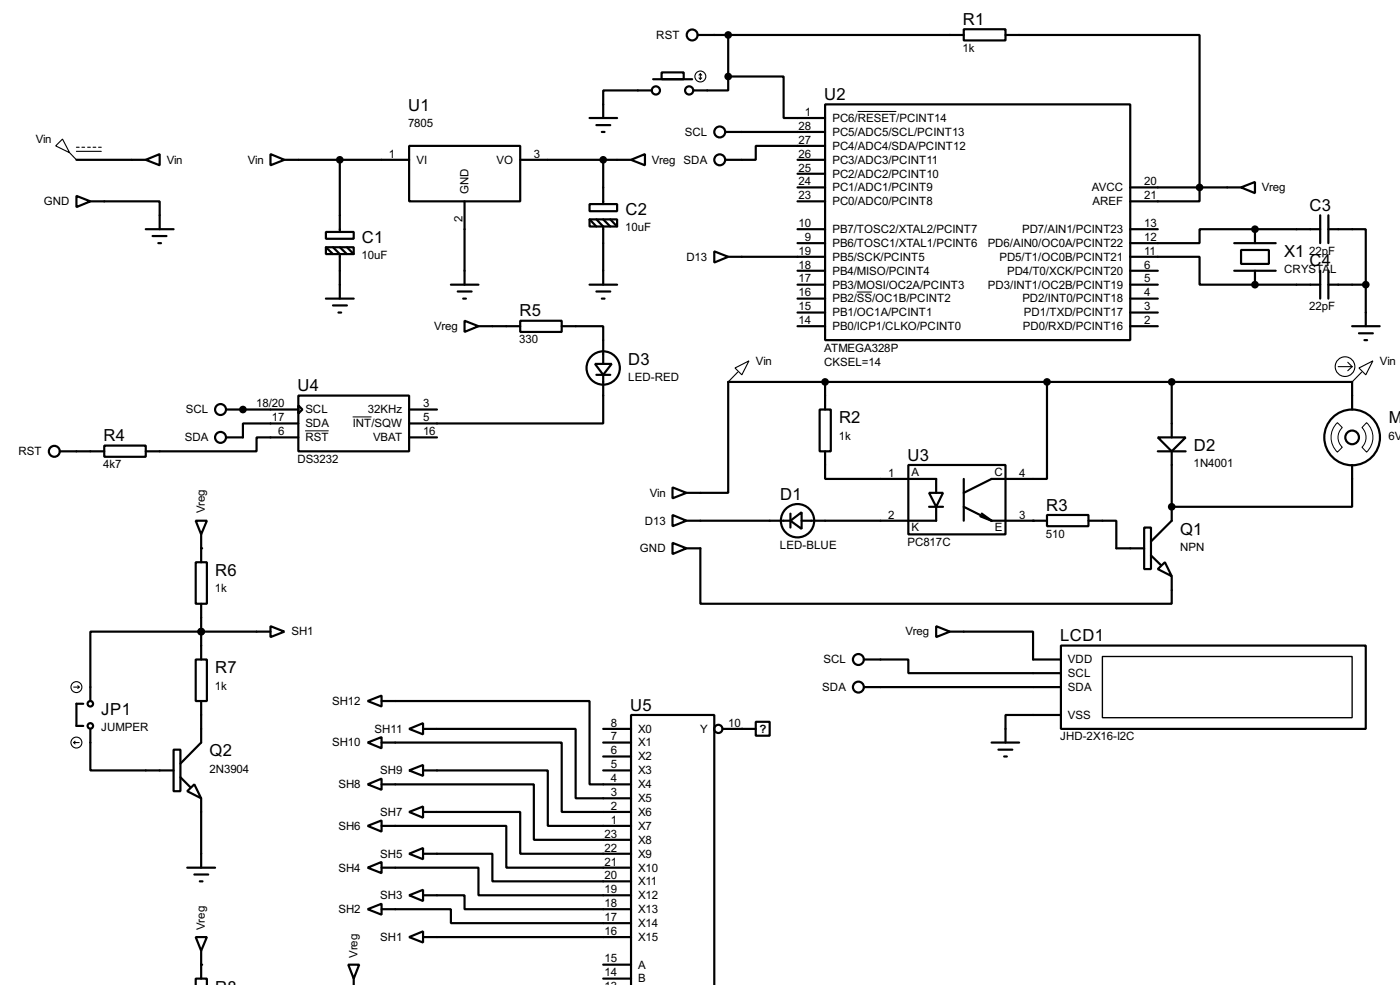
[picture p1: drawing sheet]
<svg xmlns="http://www.w3.org/2000/svg" width="256mm" height="180mm" viewBox="0 0 256 180" stroke-linecap="round" stroke-linejoin="round" font-family="sans-serif">
<g fill="none" stroke="#000" stroke-width=".4">
<path d="M119.4 16.6h-8.9v5M119.7 14.5h7.1M121.2 13.3h4.1v1.2h-4.1zM127.8 6.4h48.8M133.4 14h10.2v7.6h7.6M133.4 14v2.6h-6.3M133.4 6.4v7.6M151.2 19.1h55.9v43.2h-55.9zM176.6 5.4h7.6v2h-7.6zM184.2 6.4h35.6v30.5h-12.7M14 35.9l2.6 1-2.6 1zM14 29.3h12.7"/>
<path d="M16.6 36.9h12.7v5.1M26.7 29.3l2.6-1.1v2.1zM49.6 28.2l2.5 1.1-2.5 1zM52.1 29.3h22.9M62.3 29.3v13.2M75 26.7h20.3v10.2h-20.3zM85.1 36.9v15.2M95.3 29.3h20.3M108 37.4h5.1v1.3h-5.1zM108 21.6h5.1M109.3 22.9h2.5M110.3 24.2h.5"/>
<path d="M110.5 29.3v8.1M115.6 29.3l2.6-1.1v2.1zM132.9 24.2h18.3M146.1 29.3h5.1M146.1 34.3h5.1M146.1 31.8h5.1M146.1 36.9h5.1M151.2 26.7h-12.7v2.6h-5.6M207.1 34.3h20.3M227.4 34.3l2.5-1v2.1zM241.9 39.4v5.1M243.4 39.4v5.1"/>
<path d="M26.7 42h5.1M28 43.2h2.5M29 44.5h.5M59.7 42.5h5.1v1.2h-5.1zM59.7 45.3h5.1v1.2h-5.1zM59.7 45.3l1.3 1.2M59.7 54.7h5.1M61 45.3l1.3 1.2v8.2M61 55.9h2.6M62 57.2h.5M62.3 45.3l1.3 1.2M63.6 45.3l1.2 1.2"/>
<path d="M82.6 52.1h5.1M83.9 53.4h2.5M84.9 54.7h.5M85.1 58.7l2.6 1-2.6 1.1zM87.7 59.7h7.6M95.3 58.7h7.6v2.1h-7.6zM102.9 59.7h7.6v6.9M108 40.2h5.1v1.3h-5.1zM108 52.1h5.1M108 40.2l1.3 1.3M109.3 40.2l1.2 1.3v10.6M109.3 53.4h2.5"/>
<path d="M110.3 54.7h.5M110.5 40.2l1.3 1.3M111.8 40.2l1.3 1.3M130.9 46l2.5 1-2.5 1.1zM133.4 47h17.8M146.1 42h5.1M146.1 52.1h5.1M146.1 59.7h5.1M146.1 54.7h5.1M146.1 57.2h5.1M146.1 49.6h5.1M146.1 44.5h5.1"/>
<path d="M207.1 47h12.7v5.1h10.1M207.1 42h5M207.1 52.1h5M207.1 59.7h5M207.1 54.7h5M207.1 57.2h5M207.1 49.6h5M226.1 49.6h7.6M226.1 44.5h7.6M227.4 45.8h5.1v2.5h-5.1zM229.9 42h-10.1v2.5h-12.7M229.9 42h12"/>
<path d="M229.9 52.1h12M229.9 42v2.5M229.9 49.6v2.5M241.9 49.6v5.1M243.4 42h6.8v10.1M243.4 52.1h6.8M243.4 49.6v5.1M247.7 59.7h5.1M250.2 52.1v7.6M41.5 75h13.2M54.7 72.4h20.3v10.2h-20.3zM54.7 74.2l.7 .8-.7 .7z"/>
<path d="M54.7 77.5h-10.2v2.6h-3M75 75h5.1M109 66.6h3.1l-1.6 2zM109.3 68.6h2.5M110.5 68.6v8.9h-35.5M150.2 75h2v7.6h-2zM151.2 69.9v5.1M191.8 69.9v17.8h-10.1l-5.1 2.5M214.7 69.9v10.2M247.7 75v-5.1h-114.3v20.3h-7.6M249 61h2.5M250 62.3h.5"/>
<path d="M11 82.6h8.1M19.1 81.6h7.6v2h-7.6zM35.9 95.3h2l-1 2.5zM36.9 97.8v5.1M54.7 80.1h-7.7v2.5h-20.3M75 80.1h5.1M123.2 89.2l2.6 1-2.6 1zM123.2 99.4l2.6 1-2.6 1zM123.2 94.3l2.6 1-2.6 1zM125.8 95.3h19M144.8 95.3l2.1-1.5v3zM144.8 94v2.6"/>
<path d="M151.2 82.6v5.1h20.3v2.5M166.4 85.1h17.8v12.7h-17.8zM170.2 90.2h2.6l-1.3 2.6zM170.2 92.8h2.6M171.5 92.8v2.5h-24.6M176.6 87.7v7.6M176.6 92.8l5.1 2.5M179.6 94.5l2.1 .8M179.9 94l1.8 1.3M181.7 95.3h10.1M191.8 94.3h7.6v2h-7.6zM199.4 95.3h5.1v5.1h5.1"/>
<path d="M209.6 96.6h1.3v7.6h-1.3zM212.1 80.1h5.1l-2.5 2.5zM212.1 82.6h5.1M214.7 82.6v12.7l-3.8 3.8M247.7 85.1v7.7h-33M35.9 102.9h2v7.6h-2zM36.9 110.5v10.2M49.6 114.6l2.5 1-2.5 1zM49.6 115.6h-33v12.7M125.8 100.4h2.5v10.1h86.4v-5M171.5 114.6l2.5 1-2.5 1zM174 115.6h15.3v5.1h5.1"/>
<path d="M194.4 118.2h55.8v15.2h-55.8zM210.9 101.7l1.8 1.7M212.1 104.2l1.3-1.3 1.3 2.6zM15.3 128.8h-1.3v4.1h1.3M16.6 133.4v7.6h15.2M31.8 137.2h1.3v7.6h-1.3zM35.9 120.7h2v7.6h-2zM36.9 128.3v7.6l-3.8 3.9M67.4 135.9l2.5-1v2.1zM67.4 128.3l2.5-1v2zM69.9 135.9h33v12.7h12.7M69.9 128.3h38.1v15.3h7.6"/>
<path d="M75 133.4l2.5-1v2zM77.5 133.4h28v12.7h10.1M110.5 133.4h5.1M110.5 135.9h5.1M110.5 138.5h5.1M132.4 133.4h6.1M138.5 132.1h2.5v2.6h-2.5zM158.3 120.7h8.1v2.5h28M158.3 125.8h36.1M181.7 135.9h5M182.9 137.2h2.6M184 138.5h.5"/>
<path d="M194.4 130.9h-10.2v5M33.1 142.3l1.8 1.8M34.3 144.8l1.3-1.2 1.3 2.5zM34.3 158.8h5.1M36.9 146.1v12.7M67.4 158.8l2.5-1v2zM67.4 151.2l2.5-1v2zM67.4 143.6l2.5-1.1v2.1zM69.9 158.8h17.8v5.1h27.9M69.9 151.2h22.9v7.6h22.8M69.9 143.6h27.9v10.1h17.8M75 156.3l2.5-1.1v2.1z"/>
<path d="M75 148.6l2.5-1v2.1zM75 141l2.5-1v2zM77.5 156.3h12.7v5h25.4M77.5 148.6h17.8v7.7h20.3M77.5 141h22.9v10.2h15.2M110.5 141h5.1M35.6 160.1h2.6M35.9 171.5h2l-1 2.5zM36.6 161.3h.5M36.9 174v5.1M63.8 176.6h2l-1 2.5zM64.8 179.1v1.2"/>
<path d="M67.4 166.4l2.5-1v2zM69.9 166.4h12.7v2.6h33M75 171.5l2.5-1v2zM75 163.9l2.5-1v2zM77.5 163.9h7.6v2.5h30.5M77.5 171.5h38.1M110.5 176.6h5.1M110.5 179.1h5.1M35.9 180.3v-1.2h2v1.2M115.6 180.3v-49.4h15.3v49.4"/>
<circle cx="120.1" cy="16.6" r=".75"/>
<circle cx="126.2" cy="16.6" r=".75"/>
<circle cx="126.8" cy="6.4" r="1"/>
<circle cx="131.8" cy="29.3" r="1"/>
<circle cx="131.8" cy="24.2" r="1"/>
<circle cx="40.4" cy="75" r="1"/>
<circle cx="110.5" cy="67.4" r="3.1"/>
<circle cx="9.9" cy="82.6" r="1"/>
<circle cx="40.4" cy="80.1" r="1"/>
<circle cx="146.1" cy="95.3" r="3.1"/>
<circle cx="247.7" cy="80.1" r="5.1"/>
<circle cx="247.7" cy="80.1" r="1.25"/>
<circle cx="16.5" cy="132.9" r=".5"/>
<circle cx="16.5" cy="128.8" r=".5"/>
<circle cx="131.6" cy="133.4" r=".75"/>
<circle cx="157.2" cy="120.7" r="1"/>
<circle cx="157.2" cy="125.8" r="1"/>
</g>
<g fill="#000">
<circle cx="229.9" cy="42" r=".2"/>
<circle cx="229.9" cy="52.1" r=".2"/>
<circle cx="44.5" cy="75" r=".2"/>
<circle cx="189.3" cy="95.3" r=".2"/>
<circle cx="214.7" cy="92.8" r=".2"/>
<circle cx="36.9" cy="115.6" r=".2"/>
<circle cx="36.9" cy="100.4" r=".2"/>
<circle cx="135.9" cy="133.4" r=".2"/>
<circle cx="36.9" cy="176.6" r=".2"/>
</g>
<g fill="none" stroke="#000" stroke-width=".2">
<path d="M128.1 14.3l.2 .2M128.3 13.5v1M128.3 13.5l-.2 .3M128.3 13.5l.3 .3M128.6 14.3l-.3 .2M10.2 26.7l1.3-1.2 1.3 2.5zM12.8 28l1.2 1.3M14 27h.5M14 27.7h4.6M15 27h.5M16.1 27h.5M17.1 27h.5"/>
<path d="M18.1 27h.5M134.7 67.4l2.5-1.3-1.3 2.5zM135.2 68.1l-1.8 1.8M245.2 67.1h2.5M246.9 66.3l.8 .8M247.7 67.1l-.8 .8M249 67.4l2.5-1.3-1.3 2.5zM249.5 68.1l-1.8 1.8M13.5 135.9l.3 .3M13.5 135.9h1M13.5 125.8h1M13.8 135.7l-.3 .2"/>
<path d="M14.3 125.5l.2 .3M14.5 125.8l-.2 .2"/>
<circle cx="128.3" cy="14" r="1"/>
<circle cx="246.4" cy="67.1" r="1.8"/>
<circle cx="14" cy="125.8" r="1"/>
<circle cx="14" cy="135.9" r="1"/>
</g>
<g fill="#000" stroke="#000" stroke-width=".4">
<circle cx="133.4" cy="14" r=".5"/>
<circle cx="133.4" cy="6.4" r=".5"/>
<circle cx="62.2" cy="29.3" r=".5"/>
<circle cx="110.5" cy="29.3" r=".5"/>
<circle cx="219.7" cy="34.3" r=".5"/>
<circle cx="229.9" cy="42" r=".5"/>
<circle cx="229.9" cy="52.1" r=".5"/>
<circle cx="250.2" cy="52.1" r=".5"/>
<circle cx="44.5" cy="75" r=".5"/>
<circle cx="151.1" cy="69.9" r=".5"/>
<circle cx="191.8" cy="69.9" r=".5"/>
<circle cx="214.6" cy="69.9" r=".5"/>
<circle cx="214.6" cy="92.8" r=".5"/>
<circle cx="36.8" cy="115.6" r=".5"/>
</g>
<path d="M157.1 20.4h7.1M157 53.5h2.8M55.9 78.9h4.3M64.6 76.3h3.5M245 77.4l.9 .9a2.45 2.45 0 0 0 0 3.6l-.9 .9a3.7 3.7 0 0 1 0-5.4zM250.4 77.4a3.7 3.7 0 0 1 0 5.4l-.9-.9a2.54 2.54 0 0 0 0-3.6z" fill="none" stroke="#000" stroke-width=".18"/>
<path d="M202 120.2h45.7v11.2h-45.7z" fill="none" stroke="#000" stroke-width=".25"/>
<g font-size="3.4">
<text x="176.4" y="4.6">R1</text>
<text x="74.8" y="20.4">U1</text>
<text x="151" y="18.3">U2</text>
<text x="114.6" y="39.4">C2</text>
<text x="239.9" y="38.6">C3</text>
<text x="66.3" y="44.5">C1</text>
<text x="235.3" y="47.1">X1</text>
<text x="239.9" y="48.7">C4</text>
<text x="95.2" y="57.9">R5</text>
<text x="54.5" y="71.6">U4</text>
<text x="115.1" y="66.9">D3</text>
<text x="153.7" y="77.5">R2</text>
<text x="254.4" y="77.5">M</text>
<text x="19" y="80.8">R4</text>
<text x="218.7" y="82.6">D2</text>
<text x="166.3" y="84.3">U3</text>
<text x="142.9" y="91.5">D1</text>
<text x="191.7" y="93.5">R3</text>
<text x="216.2" y="97.9">Q1</text>
<text x="39.4" y="105.5">R6</text>
<text x="194.2" y="117.4">LCD1</text>
<text x="39.4" y="123.3">R7</text>
<text x="18.6" y="130.9">JP1</text>
<text x="115.5" y="130.1">U5</text>
<text x="38.4" y="138.5">Q2</text>
</g>
<g font-size="2.4">
<text x="120.2" y="7.1">RST</text>
<text x="176.4" y="9.5">1k</text>
<text x="74.8" y="23.3">7805</text>
<text x="146.3" y="23.8">28</text>
<text x="147.5" y="21.2">1</text>
<text x="152.5" y="22.3">PC6/RESET/PCINT14</text>
<text x="6.5" y="26.1">Vin</text>
<text x="30.5" y="30">Vin</text>
<text x="45.4" y="30">Vin</text>
<text x="71.3" y="28.9">1</text>
<text x="76.3" y="30">VI</text>
<text x="91" y="30">VO</text>
<text x="97.8" y="28.9">3</text>
<text x="119.4" y="30">Vreg SDA</text>
<text x="125.4" y="24.9">SCL</text>
<text x="146.3" y="26.3">27</text>
<text x="146.3" y="28.9">26</text>
<text x="152.5" y="24.9">PC5/ADC5/SCL/PCINT13</text>
<text x="152.5" y="27.4">PC4/ADC4/SDA/PCINT12</text>
<text x="152.5" y="30">PC3/ADC3/PCINT11</text>
<text x="85.8" y="35.6" transform="rotate(-90 85.8 35.6)">GND</text>
<text x="146.3" y="31.4">25</text>
<text x="146.3" y="33.9">24</text>
<text x="152.5" y="32.5">PC2/ADC2/PCINT10</text>
<text x="152.5" y="35">PC1/ADC1/PCINT9</text>
<text x="200" y="35">AVCC</text>
<text x="209.6" y="33.9">20</text>
<text x="231.2" y="35">Vreg</text>
<text x="8" y="37.6">GND</text>
<text x="84.7" y="40.6" transform="rotate(-90 84.7 40.6)">2</text>
<text x="146.3" y="41.6">10</text>
<text x="146.3" y="36.5">23</text>
<text x="152.5" y="37.6">PC0/ADC0/PCINT8</text>
<text x="200.1" y="37.6">AREF</text>
<text x="209.6" y="36.5">21</text>
<text x="209.6" y="41.6">13</text>
<text x="66.3" y="47.4">10uF</text>
<text x="114.6" y="42.3">10uF</text>
<text x="125.7" y="47.7">D13</text>
<text x="146.3" y="46.6">19</text>
<text x="147.5" y="44.1">9</text>
<text x="152.5" y="47.7">PB5/SCK/PCINT5</text>
<text x="152.5" y="42.7">PB7/TOSC2/XTAL2/PCINT7</text>
<text x="152.5" y="45.2">PB6/TOSC1/XTAL1/PCINT6</text>
<text x="180.9" y="45.2">PD6/AIN0/OC0A/PCINT22</text>
<text x="183.1" y="47.7">PD5/T1/OC0B/PCINT21</text>
<text x="187.2" y="42.7">PD7/AIN1/PCINT23</text>
<text x="209.6" y="44.1">12</text>
<text x="209.6" y="46.6">11</text>
<text x="239.9" y="46.6">22pF</text>
<text x="146.3" y="51.7">17</text>
<text x="146.3" y="49.2">18</text>
<text x="152.5" y="52.8">PB3/MOSI/OC2A/PCINT3</text>
<text x="152.5" y="50.3">PB4/MISO/PCINT4</text>
<text x="181" y="52.8">PD3/INT1/OC2B/PCINT19</text>
<text x="184.5" y="50.3">PD4/T0/XCK/PCINT20</text>
<text x="209.6" y="49.2">6</text>
<text x="209.6" y="51.7">5</text>
<text x="235.2" y="50">CRYST</text>
<text x="242.3" y="50">A</text>
<text x="243.7" y="50">L</text>
<text x="146.3" y="59.3">14</text>
<text x="146.3" y="56.8">15</text>
<text x="146.3" y="54.3">16</text>
<text x="152.5" y="57.9">PB1/OC1A/PCINT1</text>
<text x="152.5" y="55.4">PB2/SS/OC1B/PCINT2</text>
<text x="187.3" y="55.4">PD2/INT0/PCINT18</text>
<text x="187.6" y="57.9">PD1/TXD/PCINT17</text>
<text x="209.6" y="54.3">4</text>
<text x="209.6" y="56.8">3</text>
<text x="209.6" y="59.3">2</text>
<text x="239.9" y="56.8">22pF</text>
<text x="79.5" y="60.4">Vreg</text>
<text x="95.1" y="62.8">330</text>
<text x="151" y="64.4">ATMEGA328P</text>
<text x="152.5" y="60.4">PB0/ICP1/CLKO/PCINT0</text>
<text x="187.4" y="60.4">PD0/RXD/PCINT16</text>
<text x="115.1" y="69.8">LED-RED</text>
<text x="138.5" y="66.7">Vin</text>
<text x="151" y="66.9">CKSEL=14</text>
<text x="252.8" y="66.7">Vin</text>
<text x="34" y="75.7">SCL</text>
<text x="47" y="74.6">18/20</text>
<text x="49.8" y="77.1">17</text>
<text x="55.9" y="75.7">SCL</text>
<text x="67.4" y="75.7">32KHz</text>
<text x="77.5" y="77.1">5</text>
<text x="77.5" y="74.6">3</text>
<text x="3.4" y="83.3">RST</text>
<text x="33.8" y="80.8">SDA</text>
<text x="51" y="79.7">6</text>
<text x="55.9" y="78.2">SDA</text>
<text x="55.9" y="80.8">RST</text>
<text x="64.6" y="78.2">INT/SQW</text>
<text x="68.3" y="80.8">VBAT</text>
<text x="77.5" y="79.7">16</text>
<text x="153.7" y="80.4">1k</text>
<text x="254.4" y="80.4">6V</text>
<text x="18.9" y="85.7">4k7</text>
<text x="54.5" y="84.7">DS3232</text>
<text x="162.7" y="87.3">1</text>
<text x="167" y="87.1">A</text>
<text x="182.2" y="87.1">C</text>
<text x="186.7" y="87.3">4</text>
<text x="218.7" y="85.6">1N4001</text>
<text x="37.5" y="94" transform="rotate(-90 37.5 94)">Vreg</text>
<text x="119" y="90.9">Vin</text>
<text x="162.7" y="94.9">2</text>
<text x="186.7" y="94.9">3</text>
<text x="117.2" y="101.1">GND</text>
<text x="118.1" y="96">D13</text>
<text x="142.9" y="100.5">LED-BLUE</text>
<text x="166.2" y="99.9">PC817C</text>
<text x="167" y="97.3">K</text>
<text x="182.2" y="97.3">E</text>
<text x="191.6" y="98.4">510</text>
<text x="216.2" y="100.8">NPN</text>
<text x="39.4" y="108.4">1k</text>
<text x="53.4" y="116.3">SH1</text>
<text x="165.9" y="116.3">Vreg</text>
<text x="150.8" y="121.4">SCL</text>
<text x="195.6" y="123.9">SCL</text>
<text x="195.6" y="121.4">VDD</text>
<text x="39.4" y="126.2">1k</text>
<text x="60.8" y="129">SH12</text>
<text x="150.6" y="126.5">SDA</text>
<text x="195.6" y="131.6">VSS</text>
<text x="195.6" y="126.5">SDA</text>
<text x="18.5" y="133.8">JUMPER</text>
<text x="60.8" y="136.6">SH10</text>
<text x="68.6" y="134.1">SH11</text>
<text x="111.9" y="133">8</text>
<text x="111.9" y="135.5">7</text>
<text x="116.9" y="134.1">X0</text>
<text x="116.9" y="136.6">X1</text>
<text x="128.2" y="134.1">Y</text>
<text x="133.4" y="133">10</text>
<text x="139.2" y="134.1">?</text>
<text x="194.2" y="135.5">JHD-2X16-I2C</text>
<text x="38.4" y="141.5">2N3904</text>
<text x="69.6" y="141.7">SH9</text>
<text x="111.9" y="138.1">6</text>
<text x="111.9" y="140.6">5</text>
<text x="111.9" y="143.2">4</text>
<text x="116.9" y="139.2">X2</text>
<text x="116.9" y="141.7">X3</text>
<text x="62" y="144.3">SH8</text>
<text x="69.6" y="149.3">SH7</text>
<text x="111.9" y="145.7">3</text>
<text x="111.9" y="148.2">2</text>
<text x="116.9" y="144.3">X4</text>
<text x="116.9" y="146.8">X5</text>
<text x="116.9" y="149.3">X6</text>
<text x="62" y="151.9">SH6</text>
<text x="110.8" y="153.3">23</text>
<text x="110.8" y="155.9">22</text>
<text x="111.9" y="150.8">1</text>
<text x="116.9" y="151.9">X7</text>
<text x="116.9" y="154.4">X8</text>
<text x="62" y="159.5">SH4</text>
<text x="69.6" y="157">SH5</text>
<text x="110.8" y="158.4">21</text>
<text x="110.8" y="160.9">20</text>
<text x="116.9" y="157">X9</text>
<text x="116.9" y="159.5">X10</text>
<text x="62" y="167.1">SH2</text>
<text x="69.6" y="164.6">SH3</text>
<text x="110.8" y="163.5">19</text>
<text x="110.8" y="166">18</text>
<text x="116.9" y="162">X11</text>
<text x="116.9" y="164.6">X12</text>
<text x="116.9" y="167.1">X13</text>
<text x="37.6" y="170.2" transform="rotate(-90 37.6 170.2)">Vreg</text>
<text x="69.6" y="172.2">SH1</text>
<text x="110.8" y="168.6">17</text>
<text x="110.8" y="171.1">16</text>
<text x="116.9" y="169.7">X14</text>
<text x="116.9" y="172.2">X15</text>
<text x="65.5" y="175.3" transform="rotate(-90 65.5 175.3)">Vreg</text>
<text x="110.8" y="176.2">15</text>
<text x="110.8" y="178.7">14</text>
<text x="116.9" y="177.3">A</text>
<text x="116.9" y="179.8">B</text>
<text x="110.8" y="181.3">13</text>
</g>
</svg>
